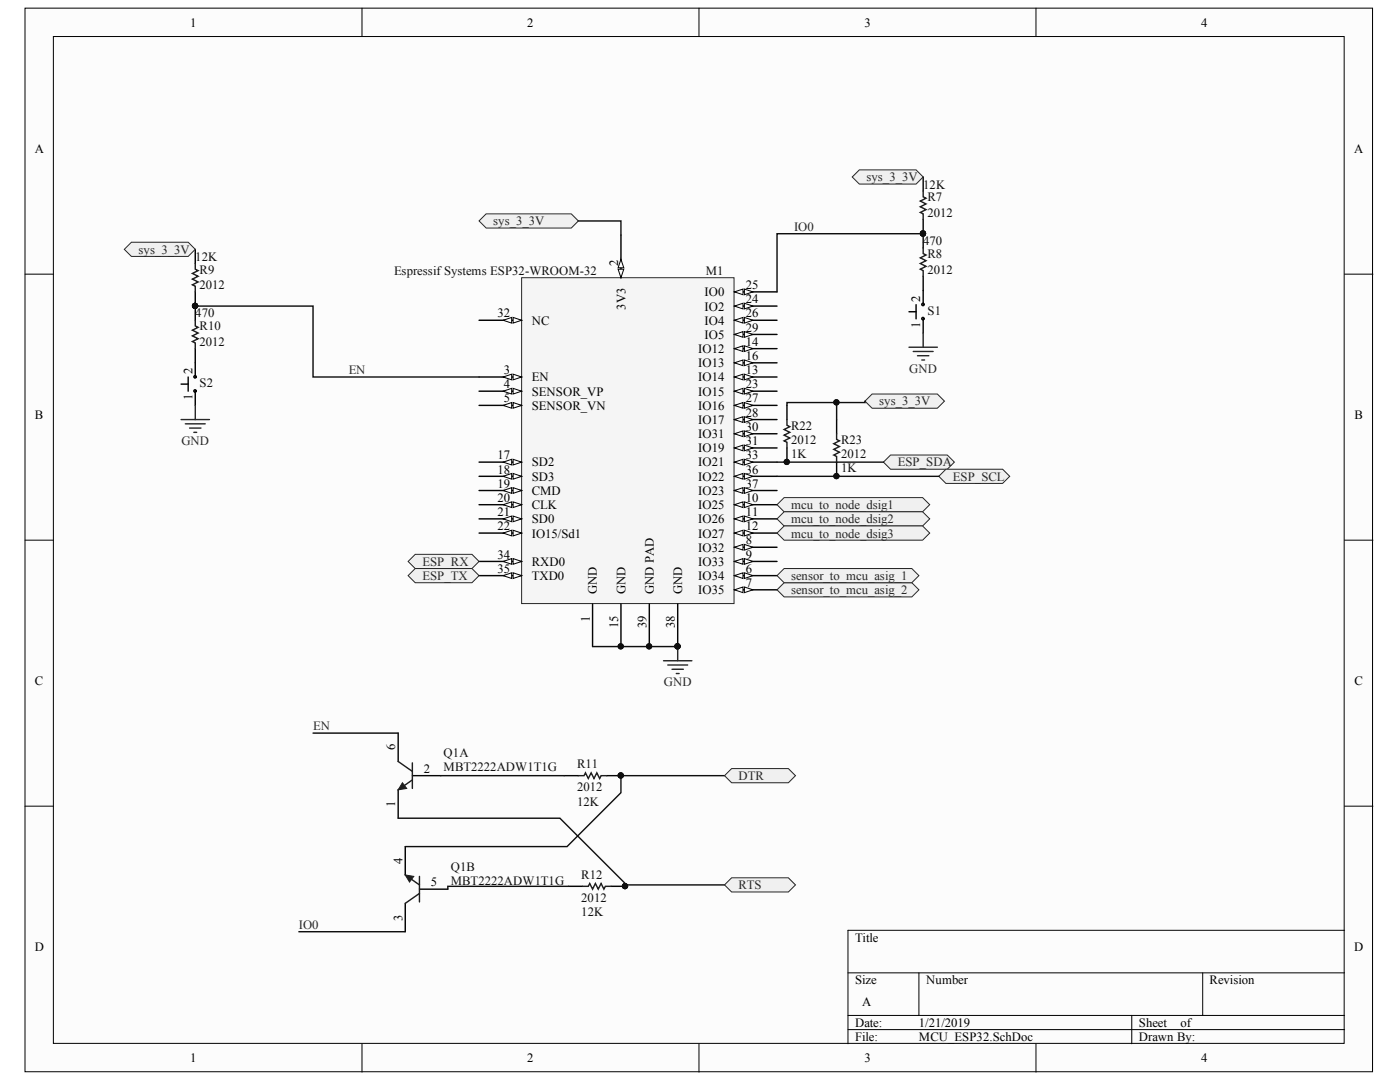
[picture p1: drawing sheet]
<svg xmlns="http://www.w3.org/2000/svg" width="279mm" height="216mm" viewBox="0 0 279 216" stroke-linecap="round" stroke-linejoin="round" font-family="sans-serif">
<g fill="#fcfcfc" stroke="#000" stroke-width=".2">
<path d="M5 1.6h268.9v212.3h-268.9z"/>
<path d="M10.7 7.3h257.6v200.9h-257.6z"/>
</g>
<g fill="none" stroke="#000" stroke-width=".2">
<path d="M72.2 1.6v5.7M139.5 1.6v5.7M206.8 1.6v5.7M5 54.7h5.7M268.3 54.7h5.7M5 107.8h5.7M268.3 107.8h5.7M5 160.9h5.7M268.3 160.9h5.7M169.2 194.1h99.1M183.4 194.1v8.5M240 194.1v8.5"/>
<path d="M268.3 185.6h-99.1v22.7M72.2 208.3v5.6M139.5 208.3v5.6M169.2 202.6h99.1M169.2 205.4h99.1M206.8 208.3v5.6M225.9 202.6v5.7"/>
</g>
<path d="M104.1 55.4h42.4v65h-42.4z" fill="#f5f5f5" stroke="#262626" stroke-width=".2"/>
<path d="M123.9 46.9v8.5M118.3 120.5v8.5" fill="none" stroke="#000" stroke-width=".28"/>
<g fill="#fcfcfc" stroke="#000" stroke-width=".2">
<path d="M123.4 53.7h1.1l-.6 1.7z"/>
<path d="M123.9 51.7l.6 1.7h-1.1z"/>
</g>
<path d="M95.6 75.2h8.5" fill="none" stroke="#000" stroke-width=".28"/>
<g fill="#fcfcfc" stroke="#000" stroke-width=".2">
<path d="M102.4 74.7l1.7 .5-1.7 .6z"/>
<path d="M100.4 75.2l1.7-.5v1.1z"/>
</g>
<path d="M95.6 78.1h8.5" fill="none" stroke="#000" stroke-width=".28"/>
<g fill="#fcfcfc" stroke="#000" stroke-width=".2">
<path d="M102.4 77.5l1.7 .6-1.7 .5z"/>
<path d="M100.4 78.1l1.7-.6v1.1z"/>
</g>
<path d="M95.6 80.9h8.5" fill="none" stroke="#000" stroke-width=".28"/>
<g fill="#fcfcfc" stroke="#000" stroke-width=".2">
<path d="M102.4 80.3l1.7 .6-1.7 .6z"/>
<path d="M100.4 80.9l1.7-.6v1.2z"/>
</g>
<path d="M146.6 114.9h8.5" fill="none" stroke="#000" stroke-width=".28"/>
<g fill="#fcfcfc" stroke="#000" stroke-width=".2">
<path d="M146.6 114.9l1.7-.6v1.1z"/>
<path d="M148.6 114.3l1.7 .6-1.7 .5z"/>
</g>
<path d="M146.6 117.7h8.5" fill="none" stroke="#000" stroke-width=".28"/>
<g fill="#fcfcfc" stroke="#000" stroke-width=".2">
<path d="M146.6 117.7l1.7-.6v1.2z"/>
<path d="M148.6 117.1l1.7 .6-1.7 .6z"/>
</g>
<path d="M146.6 109.2h8.5" fill="none" stroke="#000" stroke-width=".28"/>
<g fill="#fcfcfc" stroke="#000" stroke-width=".2">
<path d="M146.6 109.2l1.7-.6v1.2z"/>
<path d="M148.6 108.6l1.7 .6-1.7 .6z"/>
</g>
<path d="M146.6 112h8.5" fill="none" stroke="#000" stroke-width=".28"/>
<g fill="#fcfcfc" stroke="#000" stroke-width=".2">
<path d="M146.6 112l1.7-.5v1.1z"/>
<path d="M148.6 111.5l1.7 .5-1.7 .6z"/>
</g>
<path d="M146.6 100.7h8.5" fill="none" stroke="#000" stroke-width=".28"/>
<g fill="#fcfcfc" stroke="#000" stroke-width=".2">
<path d="M146.6 100.7l1.7-.6v1.2z"/>
<path d="M148.6 100.1l1.7 .6-1.7 .6z"/>
</g>
<path d="M146.6 103.5h8.5" fill="none" stroke="#000" stroke-width=".28"/>
<g fill="#fcfcfc" stroke="#000" stroke-width=".2">
<path d="M146.6 103.5l1.7-.5v1.1z"/>
<path d="M148.6 103l1.7 .5-1.7 .6z"/>
</g>
<path d="M146.6 106.4h8.5" fill="none" stroke="#000" stroke-width=".28"/>
<g fill="#fcfcfc" stroke="#000" stroke-width=".2">
<path d="M146.6 106.4l1.7-.6v1.1z"/>
<path d="M148.6 105.8l1.7 .6-1.7 .5z"/>
</g>
<path d="M146.6 75.2h8.5" fill="none" stroke="#000" stroke-width=".28"/>
<g fill="#fcfcfc" stroke="#000" stroke-width=".2">
<path d="M146.6 75.2l1.7-.5v1.1z"/>
<path d="M148.6 74.7l1.7 .5-1.7 .6z"/>
</g>
<path d="M146.6 69.6h8.5" fill="none" stroke="#000" stroke-width=".28"/>
<g fill="#fcfcfc" stroke="#000" stroke-width=".2">
<path d="M146.6 69.6l1.7-.6v1.1z"/>
<path d="M148.6 69l1.7 .6-1.7 .5z"/>
</g>
<path d="M146.6 72.4h8.5M123.9 120.5v8.5" fill="none" stroke="#000" stroke-width=".28"/>
<circle cx="123.9" cy="129" r=".52" fill="#0e0e0e" stroke="#0e0e0e" stroke-width=".2"/>
<g fill="#fcfcfc" stroke="#000" stroke-width=".2">
<path d="M146.6 72.4l1.7-.6v1.2z"/>
<path d="M148.6 71.8l1.7 .6-1.7 .6z"/>
</g>
<path d="M95.6 92.2h8.5" fill="none" stroke="#000" stroke-width=".28"/>
<g fill="#fcfcfc" stroke="#000" stroke-width=".2">
<path d="M102.4 91.6l1.7 .6-1.7 .6z"/>
<path d="M100.4 92.2l1.7-.6v1.2z"/>
</g>
<path d="M95.6 95h8.5" fill="none" stroke="#000" stroke-width=".28"/>
<g fill="#fcfcfc" stroke="#000" stroke-width=".2">
<path d="M102.4 94.5l1.7 .5-1.7 .6z"/>
<path d="M100.4 95l1.7-.5v1.1z"/>
</g>
<path d="M95.6 97.9h8.5" fill="none" stroke="#000" stroke-width=".28"/>
<g fill="#fcfcfc" stroke="#000" stroke-width=".2">
<path d="M102.4 97.3l1.7 .6-1.7 .5z"/>
<path d="M100.4 97.9l1.7-.6v1.1z"/>
</g>
<path d="M95.6 100.7h8.5" fill="none" stroke="#000" stroke-width=".28"/>
<g fill="#fcfcfc" stroke="#000" stroke-width=".2">
<path d="M102.4 100.1l1.7 .6-1.7 .6z"/>
<path d="M100.4 100.7l1.7-.6v1.2z"/>
</g>
<path d="M95.6 103.5h8.5" fill="none" stroke="#000" stroke-width=".28"/>
<g fill="#fcfcfc" stroke="#000" stroke-width=".2">
<path d="M102.4 103l1.7 .5-1.7 .6z"/>
<path d="M100.4 103.5l1.7-.5v1.1z"/>
</g>
<path d="M95.6 106.4h8.5" fill="none" stroke="#000" stroke-width=".28"/>
<g fill="#fcfcfc" stroke="#000" stroke-width=".2">
<path d="M102.4 105.8l1.7 .6-1.7 .5z"/>
<path d="M100.4 106.4l1.7-.6v1.1z"/>
</g>
<path d="M146.6 78.1h8.5" fill="none" stroke="#000" stroke-width=".28"/>
<g fill="#fcfcfc" stroke="#000" stroke-width=".2">
<path d="M146.6 78.1l1.7-.6v1.1z"/>
<path d="M148.6 77.5l1.7 .6-1.7 .5z"/>
</g>
<path d="M146.6 61.1h8.5" fill="none" stroke="#000" stroke-width=".28"/>
<g fill="#fcfcfc" stroke="#000" stroke-width=".2">
<path d="M146.6 61.1l1.7-.6v1.1z"/>
<path d="M148.6 60.5l1.7 .6-1.7 .5z"/>
</g>
<path d="M146.6 58.2h8.5" fill="none" stroke="#000" stroke-width=".28"/>
<g fill="#fcfcfc" stroke="#000" stroke-width=".2">
<path d="M146.6 58.2l1.7-.5v1.1z"/>
<path d="M148.6 57.7l1.7 .5-1.7 .6z"/>
</g>
<path d="M146.6 63.9h8.5" fill="none" stroke="#000" stroke-width=".28"/>
<g fill="#fcfcfc" stroke="#000" stroke-width=".2">
<path d="M146.6 63.9l1.7-.6v1.2z"/>
<path d="M148.6 63.3l1.7 .6-1.7 .6z"/>
</g>
<path d="M146.6 80.9h8.5" fill="none" stroke="#000" stroke-width=".28"/>
<g fill="#fcfcfc" stroke="#000" stroke-width=".2">
<path d="M146.6 80.9l1.7-.6v1.2z"/>
<path d="M148.6 80.3l1.7 .6-1.7 .6z"/>
</g>
<path d="M146.6 83.7h8.5" fill="none" stroke="#000" stroke-width=".28"/>
<g fill="#fcfcfc" stroke="#000" stroke-width=".2">
<path d="M146.6 83.7l1.7-.5v1.1z"/>
<path d="M148.6 83.2l1.7 .5-1.7 .6z"/>
</g>
<path d="M146.6 66.7h8.5" fill="none" stroke="#000" stroke-width=".28"/>
<g fill="#fcfcfc" stroke="#000" stroke-width=".2">
<path d="M146.6 66.7l1.7-.5v1.1z"/>
<path d="M148.6 66.2l1.7 .5-1.7 .6z"/>
</g>
<path d="M146.6 86.6h8.5" fill="none" stroke="#000" stroke-width=".28"/>
<g fill="#fcfcfc" stroke="#000" stroke-width=".2">
<path d="M146.6 86.6l1.7-.6v1.1z"/>
<path d="M148.6 86l1.7 .6-1.7 .5z"/>
</g>
<path d="M146.6 89.4h8.5" fill="none" stroke="#000" stroke-width=".28"/>
<g fill="#fcfcfc" stroke="#000" stroke-width=".2">
<path d="M146.6 89.4l1.7-.6v1.1z"/>
<path d="M148.6 88.8l1.7 .6-1.7 .5z"/>
</g>
<path d="M95.6 63.9h8.5" fill="none" stroke="#000" stroke-width=".28"/>
<g fill="#fcfcfc" stroke="#000" stroke-width=".2">
<path d="M102.4 63.3l1.7 .6-1.7 .6z"/>
<path d="M100.4 63.9l1.7-.6v1.2z"/>
</g>
<path d="M146.6 92.2h8.5" fill="none" stroke="#000" stroke-width=".28"/>
<g fill="#fcfcfc" stroke="#000" stroke-width=".2">
<path d="M146.6 92.2l1.7-.6v1.2z"/>
<path d="M148.6 91.6l1.7 .6-1.7 .6z"/>
</g>
<path d="M95.6 112h8.5" fill="none" stroke="#000" stroke-width=".28"/>
<g fill="#fcfcfc" stroke="#000" stroke-width=".2">
<path d="M102.4 111.5l1.7 .5-1.7 .6z"/>
<path d="M100.4 112l1.7-.5v1.1z"/>
</g>
<path d="M95.6 114.9h8.5" fill="none" stroke="#000" stroke-width=".28"/>
<g fill="#fcfcfc" stroke="#000" stroke-width=".2">
<path d="M102.4 114.3l1.7 .6-1.7 .5z"/>
<path d="M100.4 114.9l1.7-.6v1.1z"/>
</g>
<path d="M146.6 95h8.5" fill="none" stroke="#000" stroke-width=".28"/>
<g fill="#fcfcfc" stroke="#000" stroke-width=".2">
<path d="M146.6 95l1.7-.5v1.1z"/>
<path d="M148.6 94.5l1.7 .5-1.7 .6z"/>
</g>
<path d="M146.6 97.9h8.5" fill="none" stroke="#000" stroke-width=".28"/>
<g fill="#fcfcfc" stroke="#000" stroke-width=".2">
<path d="M146.6 97.9l1.7-.6v1.1z"/>
<path d="M148.6 97.3l1.7 .6-1.7 .5z"/>
</g>
<path d="M129.6 120.5v8.5" fill="none" stroke="#000" stroke-width=".28"/>
<g fill="#0e0e0e" stroke="#0e0e0e" stroke-width=".2">
<circle cx="129.5" cy="129" r=".52"/>
<circle cx="123.9" cy="129" r=".52"/>
</g>
<path d="M95.6 44.1l1.4-1.4h17l1.4 1.4-1.4 1.4h-17z" fill-rule="evenodd" fill="#f0f0f0" stroke="#262626" stroke-width=".2"/>
<path d="M115.4 44.1h8.5v2.8M118.3 129h16.9" fill="none" stroke="#0e0e0e" stroke-width=".28"/>
<path d="M132.4 131.8h5.7M133.3 132.7h3.9M134.1 133.5h2.3M135 134.4h.5M135.2 129v2.8" fill="none" stroke="#262626" stroke-width=".28"/>
<g fill="#f0f0f0" stroke="#262626" stroke-width=".2">
<path d="M81.4 112l1.5-1.4h11.3l1.4 1.4-1.4 1.4h-11.3z" fill-rule="evenodd"/>
<path d="M81.4 114.9l1.5-1.5h11.3l1.4 1.5-1.4 1.4h-11.3z" fill-rule="evenodd"/>
<path d="M176.3 92.2l1.4-1.4h11.4l1.4 1.4-1.4 1.4h-11.4z" fill-rule="evenodd"/>
<path d="M187.4 95l1.4-1.4h11.3l1.4 1.4-1.4 1.5h-11.3z" fill-rule="evenodd"/>
<path d="M155.1 100.7l1.4-1.4h27.6l1.4 1.4-1.4 1.4h-27.6z" fill-rule="evenodd"/>
<path d="M155.1 103.5l1.4-1.4h27.6l1.4 1.4-1.4 1.5h-27.6z" fill-rule="evenodd"/>
<path d="M155.1 106.4l1.4-1.4h27.6l1.4 1.4-1.4 1.4h-27.6z" fill-rule="evenodd"/>
</g>
<g fill="none" stroke="#000" stroke-width=".28">
<path d="M39 49.8v2.8M36.1 76.6h1.5M37.6 75.2v2.9M39 61.1v2.8M39 69.6v5.6M39 78.1v2.8"/>
<circle cx="38.9" cy="75.2" r=".24"/>
<circle cx="38.9" cy="78" r=".24"/>
</g>
<path d="M39 52.6v1.1l.5 .3-1.1 .6 1.1 .5-1.1 .6 1.1 .6-1.1 .5 .6 .3v1.1M39 63.9v1.1l.5 .3-1.1 .6 1.1 .6-1.1 .5 1.1 .6-1.1 .6 .6 .2v1.2" fill="none" stroke="#1c1c1c" stroke-width=".28"/>
<path d="M39 61.1h23.5v14.1h33.1" fill="none" stroke="#0e0e0e" stroke-width=".28"/>
<path d="M36.1 83.7h5.7M37 84.6h4M37.8 85.4h2.3M38.7 86.3h.6M39 80.9v2.8" fill="none" stroke="#262626" stroke-width=".28"/>
<path d="M24.8 49.8l1.4-1.5h11.4l1.4 1.5-1.4 1.4h-11.4z" fill-rule="evenodd" fill="#f0f0f0" stroke="#262626" stroke-width=".2"/>
<g fill="none" stroke="#000" stroke-width=".28">
<path d="M184.2 35.3v2.8M184.2 46.6v2.9M184.2 55.1v5.7M181.4 62.2h1.4M182.8 60.8v2.8M184.2 63.6v2.9"/>
<circle cx="184.2" cy="60.7" r=".24"/>
<circle cx="184.2" cy="63.6" r=".24"/>
</g>
<path d="M184.2 38.1v1.2l.6 .3-1.1 .5 1.1 .6-1.1 .6 1.1 .5-1.1 .6 .5 .3v1.1M184.2 49.5v1.1l.6 .3-1.1 .5 1.1 .6-1.1 .6 1.1 .5-1.1 .6 .5 .3v1.1" fill="none" stroke="#1c1c1c" stroke-width=".28"/>
<path d="M181.4 69.3h5.7M182.3 70.1h3.9M183.1 71h2.3M184 71.8h.5M184.2 66.5v2.8" fill="none" stroke="#262626" stroke-width=".28"/>
<path d="M170.1 35.3l1.4-1.4h11.3l1.4 1.4-1.4 1.4h-11.3z" fill-rule="evenodd" fill="#f0f0f0" stroke="#262626" stroke-width=".2"/>
<path d="M184.2 46.6h-29.1v11.6M62.5 146.3h17M88 154.8h24.6M144.6 154.8h-20.7v3.4l-10.7 10.7h-32.3M79.5 163.3h32.2l13.1 13v.6l.3-.3h19.5M113.4 176.9h-24v.5M59.6 185.9h21.3" fill="none" stroke="#0e0e0e" stroke-width=".28"/>
<path d="M79.5 146.3v5.6M79.5 157.6v5.7M82.3 154.8h5.7M112.6 154.8h2.8M121.1 154.8h2.8M80.9 168.9v5.7M83.7 177.4h5.7M113.4 176.9h2.9M121.9 176.9h2.9M80.9 180.3v5.6" fill="none" stroke="#000" stroke-width=".28"/>
<path d="M79.5 151.9l2.8 2M82.3 155.6l-2.8 2M82.3 152.2v5.1M115.4 154.8h1.2l.2-.6 .6 1.1 .6-1.1 .5 1.1 .6-1.1 .6 1.1 .3-.5h1.1M80.9 174.6l2.8 2M83.7 178.3l-2.8 2M83.7 174.9v5.1M116.3 176.9h1.1l.3-.6 .6 1.1 .5-1.1 .6 1.1 .6-1.1 .5 1.1 .3-.5h1.1" fill="none" stroke="#1c1c1c" stroke-width=".28"/>
<g fill="#1c1c1c" stroke="#1c1c1c" stroke-width=".2">
<path d="M80.3 156.2l.9 1.1-1.7 .3z"/>
<path d="M80.9 174.6l1.7 .3-.9 1.1z"/>
</g>
<g fill="#0e0e0e" stroke="#0e0e0e" stroke-width=".2">
<circle cx="123.9" cy="154.7" r=".52"/>
<circle cx="124.7" cy="176.8" r=".52"/>
</g>
<g fill="#f0f0f0" stroke="#262626" stroke-width=".2">
<path d="M144.6 154.8l1.4-1.4h11.3l1.5 1.4-1.5 1.4h-11.3z" fill-rule="evenodd"/>
<path d="M144.6 176.6l1.4-1.4h11.3l1.5 1.4-1.5 1.4h-11.3z" fill-rule="evenodd"/>
<path d="M155.1 117.7l1.4-1.4h25.5l1.4 1.4-1.4 1.4h-25.5z" fill-rule="evenodd"/>
<path d="M155.1 114.9l1.4-1.5h25.5l1.4 1.5-1.4 1.4h-25.5z" fill-rule="evenodd"/>
</g>
<path d="M155.1 92.2h21.2M155.1 95h32.3" fill="none" stroke="#0e0e0e" stroke-width=".28"/>
<path d="M157.1 80.9v2.8M157.1 89.4v2.8M167 83.7v2.9M167 92.2v2.8" fill="none" stroke="#000" stroke-width=".28"/>
<g fill="#0e0e0e" stroke="#0e0e0e" stroke-width=".2">
<circle cx="157" cy="92.2" r=".52"/>
<circle cx="166.9" cy="95" r=".52"/>
</g>
<path d="M157.1 83.7v1.2l.5 .2-1.1 .6 1.1 .6-1.1 .5 1.1 .6-1.1 .6 .6 .3v1.1M167 86.6v1.1l.5 .3-1.1 .5 1.1 .6-1.1 .6 1.1 .5-1.1 .6 .6 .3v1.1" fill="none" stroke="#1c1c1c" stroke-width=".28"/>
<path d="M172.6 80l1.4-1.4h13.1l1.4 1.4-1.4 1.5h-13.1z" fill-rule="evenodd" fill="#f0f0f0" stroke="#262626" stroke-width=".2"/>
<path d="M167 80.3h-9.9v.6M172.6 80v.3h-5.6v3.4" fill="none" stroke="#0e0e0e" stroke-width=".28"/>
<circle cx="166.9" cy="80.3" r=".52" fill="#0e0e0e" stroke="#0e0e0e" stroke-width=".2"/>
<text font-size="9.5" fill="#0e0e0e" x="134.4" y="126.5">PIM1038</text>
<g font-size="4.2" fill="#0e0e0e">
<text x="183.4" y="46">PIR701</text>
<text x="37.7" y="60.4">PIR901</text>
</g>
<g font-size="2.5">
<text x="38" y="5.3">1</text>
<text x="105.2" y="5.3">2</text>
<text x="172.5" y="5.3">3</text>
<text x="239.7" y="5.3">4</text>
<text x="6.9" y="30.4">A</text>
<text x="270.2" y="30.4">A</text>
<text x="123.4" y="53.2" transform="rotate(-90 123.4 53.2)">2</text>
<text x="140.6" y="59.1">IO0</text>
<text x="148.8" y="57.7">25</text>
<text x="99.3" y="63.3">32</text>
<text x="106.1" y="64.8">NC</text>
<text x="124.8" y="61.8" transform="rotate(-90 124.8 61.8)">3V3</text>
<text x="140.6" y="62">IO2</text>
<text x="140.6" y="64.8">IO4</text>
<text x="148.8" y="60.5">24</text>
<text x="148.8" y="63.3">26</text>
<text x="183.7" y="65.4" transform="rotate(-90 183.7 65.4)">1</text>
<text x="183.7" y="60.2" transform="rotate(-90 183.7 60.2)">2</text>
<text x="139.4" y="70.4">IO12</text>
<text x="140.6" y="67.6">IO5</text>
<text x="148.8" y="69">14</text>
<text x="148.8" y="71.9">16</text>
<text x="148.8" y="66.2">29</text>
<text x="38.4" y="74.6" transform="rotate(-90 38.4 74.6)">2</text>
<text x="100.5" y="74.6">3</text>
<text x="100.5" y="77.5">4</text>
<text x="106.1" y="76.1">EN</text>
<text x="139.4" y="76.1">IO14</text>
<text x="139.4" y="73.3">IO13</text>
<text x="148.8" y="74.6">13</text>
<text x="148.8" y="77.5">23</text>
<text x="6.9" y="83.5">B</text>
<text x="38.4" y="79.9" transform="rotate(-90 38.4 79.9)">1</text>
<text x="100.5" y="80.3">5</text>
<text x="106.1" y="79">SENSOR_VP</text>
<text x="106.1" y="81.7">SENSOR_VN</text>
<text x="139.4" y="79">IO15</text>
<text x="139.4" y="81.7">IO16</text>
<text x="148.8" y="80.3">27</text>
<text x="148.8" y="83.2">28</text>
<text x="270.3" y="83.5">B</text>
<text x="139.4" y="84.6">IO17</text>
<text x="139.4" y="87.4">IO31</text>
<text x="148.8" y="86">30</text>
<text x="148.8" y="88.8">31</text>
<text x="99.3" y="91.6">17</text>
<text x="99.3" y="94.5">18</text>
<text x="106.1" y="93.1">SD2</text>
<text x="106.1" y="95.9">SD3</text>
<text x="139.4" y="90.3">IO19</text>
<text x="139.4" y="93.1">IO21</text>
<text x="139.4" y="95.9">IO22</text>
<text x="148.8" y="91.6">33</text>
<text x="148.8" y="94.5">36</text>
<text x="99.3" y="97.3">19</text>
<text x="99.3" y="100.2">20</text>
<text x="106.1" y="98.7">CMD</text>
<text x="106.1" y="101.6">CLK</text>
<text x="139.4" y="101.6">IO25</text>
<text x="139.4" y="98.7">IO23</text>
<text x="148.8" y="100.2">10</text>
<text x="148.8" y="97.3">37</text>
<text x="99.3" y="103">21</text>
<text x="99.3" y="105.8">22</text>
<text x="106.1" y="104.4">SD0</text>
<text x="106.1" y="107.3">IO15/Sd1</text>
<text x="139.4" y="104.4">IO26</text>
<text x="139.4" y="107.3">IO27</text>
<text x="148.8" y="103">11</text>
<text x="148.8" y="105.8">12</text>
<text x="99.3" y="111.5">34</text>
<text x="106.1" y="112.9">RXD0</text>
<text x="139.4" y="110.1">IO32</text>
<text x="139.4" y="112.9">IO33</text>
<text x="148.8" y="108.6">8</text>
<text x="148.8" y="111.5">9</text>
<text x="99.3" y="114.3">35</text>
<text x="106.1" y="115.7">TXD0</text>
<text x="119.1" y="118.5" transform="rotate(-90 119.1 118.5)">GND</text>
<text x="124.8" y="118.5" transform="rotate(-90 124.8 118.5)">GND</text>
<text x="130.5" y="118.5" transform="rotate(-90 130.5 118.5)">GND PAD</text>
<text x="136.1" y="118.5" transform="rotate(-90 136.1 118.5)">GND</text>
<text x="139.4" y="115.7">IO34</text>
<text x="139.4" y="118.6">IO35</text>
<text x="148.8" y="114.3">6</text>
<text x="148.8" y="117.2">7</text>
<text x="117.7" y="124.1" transform="rotate(-90 117.7 124.1)">1</text>
<text x="123.4" y="125.4" transform="rotate(-90 123.4 125.4)">15</text>
<text x="129" y="125.4" transform="rotate(-90 129 125.4)">39</text>
<text x="134.7" y="125.4" transform="rotate(-90 134.7 125.4)">38</text>
<text x="6.9" y="136.6">C</text>
<text x="270.3" y="136.6">C</text>
<text x="78.9" y="149.7" transform="rotate(-90 78.9 149.7)">6</text>
<text x="84.6" y="154.2">2</text>
<text x="78.9" y="161.1" transform="rotate(-90 78.9 161.1)">1</text>
<text x="80.3" y="172.4" transform="rotate(-90 80.3 172.4)">4</text>
<text x="86" y="176.8">5</text>
<text x="80.3" y="183.8" transform="rotate(-90 80.3 183.8)">3</text>
<text x="6.9" y="189.7">D</text>
<text x="170.6" y="187.9">Title</text>
<text x="270.2" y="189.7">D</text>
<text x="170.6" y="196.4">Size</text>
<text x="184.8" y="196.4">Number</text>
<text x="241.4" y="196.4">Revision</text>
<text x="172.1" y="200.7">A</text>
<text x="170.6" y="204.9">Date:</text>
<text x="170.6" y="207.7">File:</text>
<text x="183.4" y="204.9">1/21/2019</text>
<text x="183.4" y="207.7">MCU_ESP32.SchDoc</text>
<text x="227.3" y="204.9">Sheet</text>
<text x="227.3" y="207.7">Drawn By:</text>
<text x="235.6" y="204.9">of</text>
<text x="38" y="212">1</text>
<text x="105.2" y="212">2</text>
<text x="172.5" y="212">3</text>
<text x="239.7" y="212">4</text>
</g>
<g font-size="2.5" fill="#262626">
<text x="172.9" y="36.2">sys_3_3V</text>
<text x="98.4" y="45">sys_3_3V</text>
<text x="158.5" y="46.1">IO0</text>
<text x="27.7" y="50.6">sys_3_3V</text>
<text x="69.6" y="74.6">EN</text>
<text x="181.5" y="74.4">GND</text>
<text x="175.5" y="80.9">sys_3_3V</text>
<text x="36.2" y="88.8">GND</text>
<text x="179.2" y="93.1">ESP_SDA</text>
<text x="190.2" y="95.9">ESP_SCL</text>
<text x="157.9" y="101.6">mcu_to_node_dsig1</text>
<text x="157.9" y="104.4">mcu_to_node_dsig2</text>
<text x="157.9" y="107.3">mcu_to_node_dsig3</text>
<text x="84.3" y="112.9">ESP_RX</text>
<text x="84.3" y="115.7">ESP_TX</text>
<text x="157.9" y="118.6">sensor_to_mcu_asig_2</text>
<text x="157.9" y="115.7">sensor_to_mcu_asig_1</text>
<text x="132.5" y="136.9">GND</text>
<text x="62.5" y="145.7">EN</text>
<text x="147.4" y="155.6">DTR</text>
<text x="147.4" y="177.4">RTS</text>
<text x="59.6" y="185.4">IO0</text>
</g>
<g font-size="2.5" fill="#0e0e0e">
<text x="184.3" y="37.6">12K</text>
<text x="185.1" y="40.2">R7</text>
<text x="185.1" y="43.3">2012</text>
<text x="39" y="52">12K</text>
<text x="184.3" y="48.9">470</text>
<text x="185.1" y="51.5">R8</text>
<text x="39.8" y="57.7">2012</text>
<text x="39.8" y="54.6">R9</text>
<text x="78.6" y="54.9">EspressifSystems ESP32-WROOM-32</text>
<text x="140.9" y="54.9">M1</text>
<text x="185.1" y="54.6">2012</text>
<text x="39" y="63.3">470</text>
<text x="39.8" y="65.9">R10</text>
<text x="185.1" y="62.8">S1</text>
<text x="39.8" y="69">2012</text>
<text x="39.8" y="77.3">S2</text>
<text x="157.9" y="88.6">2012</text>
<text x="157.9" y="85.7">R22</text>
<text x="167.8" y="88.6">R23</text>
<text x="157.9" y="91.4">1K</text>
<text x="167.8" y="91.4">2012</text>
<text x="167.8" y="94.2">1K</text>
<text x="88.5" y="151.1">Q1A</text>
<text x="88.5" y="153.9">MBT2222ADW1T1G</text>
<text x="115.2" y="153.3">R11</text>
<text x="115.2" y="157.9">2012</text>
<text x="115.2" y="160.8">12K</text>
<text x="90" y="173.8">Q1B</text>
<text x="90" y="176.6">MBT2222ADW1T1G</text>
<text x="116" y="180">2012</text>
<text x="116" y="175.5">R12</text>
<text x="116" y="182.8">12K</text>
</g>
</svg>
